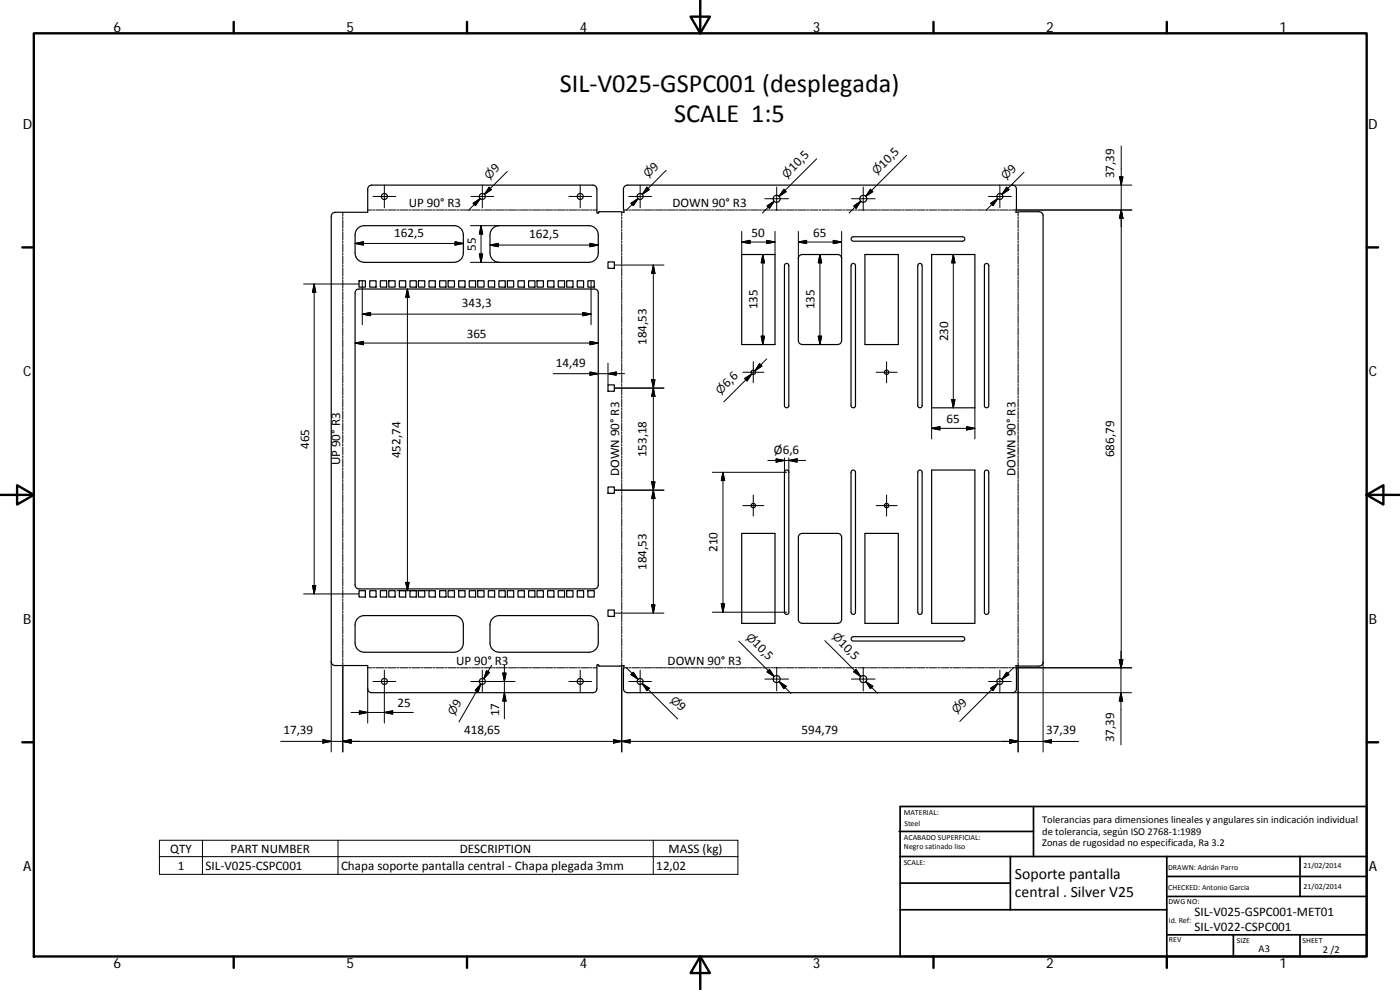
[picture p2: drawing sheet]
<svg xmlns="http://www.w3.org/2000/svg" width="420mm" height="297mm" viewBox="0 0 420 297" stroke-linecap="round" stroke-linejoin="round" font-family="sans-serif">
<g fill="none" stroke="#000" stroke-width=".36">
<path d="M99.9 63.9l.7-.2h9.8v-7.2l.4-.7 .7-.3 66.7 .1 .5 .2 .4 .9v7a.31 .31 0 0 0 .4 .3 .31 .31 0 0 0 .2-.5l7.6 .2-.2-1.3v-5.7l.5-.9 .7-.3h115.6l.7 .3 .4 .7-.1 7.2 7.2-.2 .7 .5 .2 .7v134l-.4 .9-.8 .3-6.9-.2 .1 7.2-.4 .7-.7 .2h-115.6l-.9-.4-.3-.7v-5.6l.2-1.4-7.6 .2a.3 .3 0 0 0-.2-.5 .3 .3 0 0 0-.4 .3v7l-.3 .7-.6 .4h-66.7l-.7-.2-.4-.7v-7.2h-9.8l-.5-.1-.6-.6-.1-134.1zM107.2 68.7l1-.7 1.2-.3h26.9a2.8 2.8 0 0 1 2.8 2.8v5.4a2.8 2.8 0 0 1-2.8 2.8h-26.9a2.84 2.84 0 0 1-2.8-2.8v-5.8zM147.7 68.7l1-.7 1.1-.3h27a2.8 2.8 0 0 1 2.7 2.8v5.4a2.76 2.76 0 0 1-2.7 2.8h-27a2.84 2.84 0 0 1-2.7-2.8v-5.8zM182.5 78.6h1.9v1.9h-1.9zM222.6 76.4h10v27h-10zM235.7 79.2a.66 .66 0 0 1 .7-.1 .66 .66 0 0 1 .3 .6v42a.66 .66 0 0 1-.6 .7 .66 .66 0 0 1-.7-.7v-42zM239.8 76.8l1-.4h10.6l.5 .1 .6 .5 .1 25.2-.1 .5-.6 .6-11.1 .1-.8-.3-.3-.4-.1-25.1zM255.6 71.3l.5-.3h32.8a.67 .67 0 0 1 .6 .7 .67 .67 0 0 1-.6 .7h-32.8a.66 .66 0 0 1-.6-.4 .66 .66 0 0 1 .1-.7zM255.6 79.2a.67 .67 0 0 1 .7-.1 .67 .67 0 0 1 .4 .6v42a.67 .67 0 0 1-.6 .7 .67 .67 0 0 1-.7-.7v-42zM259.6 76.4h10v27h-10zM275.7 79.2a.66 .66 0 0 1 .7-.1 .66 .66 0 0 1 .3 .6v42a.66 .66 0 0 1-.6 .6 .66 .66 0 0 1-.7-.6v-42zM279.6 76.4h13v46h-13z"/>
<path d="M295.6 79.2a.67 .67 0 0 1 .8-.1 .67 .67 0 0 1 .3 .6v42a.66 .66 0 0 1-.6 .7 .66 .66 0 0 1-.7-.7v-42zM106.8 87.1l.9-.4h70.6l1 .4 .2 .8v87.6l-.4 .9-.8 .3h-70.6l-.7-.3-.4-.9v-87.6zM107.7 84.2h2v1.9h-2zM111 84.2h1.9v1.9h-1.9zM114.1 84.2h1.9v1.9h-1.9zM116.7 84.2h1.9v1.9h-1.9zM119.9 84.2h1.9v1.9h-1.9zM123 84.2h1.9v1.9h-1.9zM125.6 84.2h1.9v1.9h-1.9zM128.7 84.2h2v1.9h-2zM131.9 84.2h1.9v1.9h-1.9zM134.5 84.2h1.9v1.9h-1.9z"/>
<path d="M137.7 84.2h1.9v1.9h-1.9zM140.8 84.2h1.9v1.9h-1.9zM143.4 84.2h1.9v1.9h-1.9zM146.5 84.2h2v1.9h-2zM149.7 84.2h1.9v1.9h-1.9zM152.3 84.2h1.9v1.9h-1.9zM155.5 84.2h1.9v1.9h-1.9zM158.6 84.2h1.9v1.9h-1.9zM161.2 84.2h1.9v1.9h-1.9zM164.3 84.2h2v1.9h-2zM167.5 84.2h1.9v1.9h-1.9zM170.1 84.2h1.9v1.9h-1.9z"/>
<path d="M173.2 84.2h1.9v1.9h-1.9zM176.4 84.2h1.9v1.9h-1.9zM182.5 115.5h1.9v1.9h-1.9zM182.5 146.1h1.9v1.9h-1.9zM235.7 141.2a.65 .65 0 0 1 .7-.1 .65 .65 0 0 1 .3 .6v42a.66 .66 0 0 1-.6 .6 .66 .66 0 0 1-.7-.6v-42zM255.6 141.2a.66 .66 0 0 1 .8-.1 .66 .66 0 0 1 .3 .6v42a.67 .67 0 0 1-.6 .6 .67 .67 0 0 1-.7-.6v-42zM275.7 141.2a.65 .65 0 0 1 .7-.1 .65 .65 0 0 1 .3 .6v42a.66 .66 0 0 1-.6 .6 .66 .66 0 0 1-.7-.6v-42zM279.6 141h13v46h-13zM295.6 141.2a.66 .66 0 0 1 .8-.1 .66 .66 0 0 1 .3 .6v42a.66 .66 0 0 1-.6 .6 .66 .66 0 0 1-.7-.6v-42zM107.7 177.2h2v1.9h-2zM111 177.2h1.9v1.9h-1.9zM114.1 177.2h1.9v1.9h-1.9z"/>
<path d="M116.7 177.2h1.9v1.9h-1.9zM119.9 177.2h1.9v1.9h-1.9zM123 177.2h1.9v1.9h-1.9zM125.6 177.2h1.9v1.9h-1.9zM128.7 177.2h2v1.9h-2zM131.9 177.2h1.9v1.9h-1.9zM134.5 177.2h1.9v1.9h-1.9zM137.7 177.2h1.9v1.9h-1.9zM140.8 177.2h1.9v1.9h-1.9zM143.4 177.2h1.9v1.9h-1.9zM146.5 177.2h2v1.9h-2zM149.7 177.2h1.9v1.9h-1.9z"/>
<path d="M152.3 177.2h1.9v1.9h-1.9zM155.5 177.2h1.9v1.9h-1.9zM158.6 177.2h1.9v1.9h-1.9zM161.2 177.2h1.9v1.9h-1.9zM164.3 177.2h2v1.9h-2zM167.5 177.2h1.9v1.9h-1.9zM170.1 177.2h1.9v1.9h-1.9zM173.2 177.2h1.9v1.9h-1.9zM176.4 177.2h1.9v1.9h-1.9zM222.6 160h10v27h-10zM239.8 160.5l1-.5h10.6l.7 .3 .4 .4 .1 25.1-.3 .8-.4 .3-11.1 .1-.8-.2-.3-.4-.1-25.2zM259.6 160h10v27h-10z"/>
<path d="M107.2 185.7l1-.7 1.2-.3h26.9a2.8 2.8 0 0 1 2.8 2.8v5.4a2.8 2.8 0 0 1-2.8 2.8h-26.9a2.84 2.84 0 0 1-2.8-2.8v-5.8zM147.7 185.7l1-.7 1.1-.3h27a2.8 2.8 0 0 1 2.7 2.8v5.4a2.76 2.76 0 0 1-2.7 2.8h-27a2.84 2.84 0 0 1-2.7-2.8v-5.8zM182.5 183h1.9v1.9h-1.9zM255.6 191.3l.5-.3h32.8a.66 .66 0 0 1 .6 .7 .66 .66 0 0 1-.6 .6h-32.8a.65 .65 0 0 1-.6-.3 .65 .65 0 0 1 .1-.7z"/>
<circle cx="115.4" cy="59" r=".89"/>
<circle cx="144.7" cy="58.9" r=".89"/>
<circle cx="174.1" cy="58.9" r=".9"/>
<circle cx="192.1" cy="58.9" r=".89"/>
<circle cx="233.1" cy="59.6" r="1.05"/>
<circle cx="259.1" cy="59.6" r="1.05"/>
<circle cx="300.1" cy="58.9" r=".9"/>
<circle cx="226.1" cy="111.7" r=".66"/>
<circle cx="266.1" cy="111.7" r=".66"/>
<circle cx="226.1" cy="151.7" r=".66"/>
<circle cx="266.1" cy="151.7" r=".66"/>
<circle cx="115.4" cy="204.5" r=".9"/>
<circle cx="144.7" cy="204.4" r=".9"/>
<circle cx="174.1" cy="204.5" r=".9"/>
<circle cx="192.1" cy="204.4" r=".9"/>
<circle cx="233.1" cy="203.8" r="1.05"/>
<circle cx="259.1" cy="203.8" r="1.05"/>
<circle cx="300.1" cy="204.5" r=".9"/>
</g>
<g fill="none" stroke="#000" stroke-width=".3">
<path d="M111.9 58.9h6.9M115.3 55.5v6.9M141.3 58.9h6.9M144.1 59.6l-3.5 3.5M144.7 55.5v6.9M146.8 56.2l.7 .7-2.1 1.4zM152.2 51.5l-6.8 6.8 1.8-1.8M170.7 58.9h6.8M174.1 55.5v6.9M188.7 58.9h6.8M191.5 59.6l-3.6 3.5M192.1 55.5v6.9"/>
<path d="M194.2 56.2l.6 .7-2 1.4zM199.9 51.1l-7.1 7.2 1.7-1.8M229.5 59.6h7.2M233.1 56.1v7.1M235.3 56.8l.7 .7-2.2 1.4zM245.1 47.6l-11.3 11.3 1.8-1.8M255.5 59.6h7.1M259.1 56.1v7.1M261.2 56.8l.7 .7-2.1 1.4zM272.1 46.6l-12.3 12.3 1.8-1.8M296.7 58.9h6.8M299.4 59.6l-3.5 3.5"/>
<path d="M300.1 55.5v6.9M302.1 56.2l.7 .7-2.1 1.4zM303.9 55.5h35.8M307.3 51.7l-6.6 6.6 1.8-1.8M336 53.1h1l-.5 2.4zM336.5 43.8v156.6M102.9 63.7v1.2M102.9 65.2v.6M102.9 66.1v2.4M102.9 68.8v.6M102.9 69.7v2.4M102.9 72.4v.5"/>
<path d="M102.9 73.3v2.3M102.9 75.9v.6M102.9 76.8v2.4M102.9 79.5v.6M106.6 73l2.5-.5v1zM106.6 73h32.5M110.4 63h1.2M111.9 63h.5M112.8 63h2.4M115.5 63h.6M116.4 63h2.4M119.1 63h.6"/>
<path d="M120 63h2.4M122.7 63h.6M123.6 63h2.5M126.4 63h.5M127.2 63h2.5M130 63h.6M130.9 63h2.4M133.6 63h.6M134.5 63h2.4M136.6 72.5l2.5 .5-2.5 .5zM137.2 63h.6M138.1 63h2.4"/>
<path d="M140.8 63h.6M141.2 78.7h8.6M141.2 67.7h8.6M141.7 63h2.4M142 61l2.1-1.4-1.4 2.1zM143.9 76.2h1l-.5 2.5zM144.4 67.7v11M144.4 67.7l.5 2.5h-1zM144.4 63h.6M145.4 63h2.4M147.1 73.5l2.5-.5v1zM147.1 73.5h32.4"/>
<path d="M148.1 63h.6M149 63h2.4M151.7 63h.6M152.6 63h2.4M155.3 63h.6M156.2 63h2.4M158.9 63h.6M159.8 63h2.5M162.5 63h.6M163.4 63h2.5M166.1 63h.7M167.1 63h2.4"/>
<path d="M169.8 63h.6M170.7 63h2.4M173.4 63h.6M174.3 63h2.4M177 63h.6M177 73l2.5 .5-2.5 .5zM177.9 63h1.2M184.4 79.5h14.9M186.6 63.6v1.2M186.6 65.1v.6M186.6 66v2.4M186.6 68.7v.6"/>
<path d="M186.6 69.6v2.4M186.6 72.3v.6M186.6 73.2v2.4M186.6 75.9v.6M186.6 76.8v2.3M186.6 79.4v.6M187.2 63h1.2M188.7 63h.6M189.3 61l2.2-1.4-1.4 2.1zM189.6 63h2.4M192.2 63h.7M193.2 63h2.3"/>
<path d="M195.8 63h.6M196.1 79.5v104.5M196.1 79.5l.5 2.5h-1zM196.7 63h2.4M199.4 63h.6M200.3 63h2.4M203 63h.5M203.8 63h2.4M206.5 63h.6M207.4 63h2.4M210.1 63h.6M211 63h2.4"/>
<path d="M213.7 63h.6M214.6 63h2.3M217.2 63h.6M218.1 63h2.4M220.8 63h.6M221.7 63h2.4M222.6 72.6l2.5-.5v1zM222.6 72.6h10M222.6 69.4v7M224.4 63h.6M225.3 63h2.4M227.9 63h.6"/>
<path d="M228.8 63h2.4M228.9 76.4v27M228.9 76.4l.5 2.5h-1zM230.1 72.1l2.5 .5-2.5 .5zM230.2 61.8l2.2-1.4-1.5 2.1zM231.5 63h.6M232.4 60.4l-3.6 3.5M232.4 63h2.4M232.6 69.4v7M235.1 63h.6M236 63h2.3M238.6 63h.6"/>
<path d="M239.5 63h2.4M239.6 69.4v8.2M239.6 72.6l2.5-.5v1zM239.6 72.6h13M242.2 63h.6M243.1 63h2.4M245.8 63h.6M246.1 76.4v27M246.1 76.4l.5 2.5h-1zM246.7 63h2.4M249.4 63h.5M250.1 72.1l2.5 .5-2.5 .5z"/>
<path d="M250.3 63h2.3M252.6 69.4v8.2M252.9 63h.6M253.8 63h2.4M256.2 61.8l2.1-1.4-1.4 2.1zM256.5 63h.6M257.4 63h2.4M258.3 60.4l-3.5 3.5M260.1 63h.6M261 63h2.3M263.6 63h.6M264.5 63h2.4"/>
<path d="M267.2 63h.6M268.1 63h2.4M270.8 63h.6M271.7 63h2.3M274.3 63h.6M275.2 63h2.4M277.9 63h.6M278.8 63h2.4M281.5 63h.6M282.4 63h2.3M285.1 63h.5M286 63h2.3"/>
<path d="M286.1 76.4v46M286.1 76.4l.5 2.5h-1zM288.6 63h.6M289.5 63h2.4M292.2 63h.6M293.1 63h2.4M295.8 63h.5M296.6 63h2.4M297.3 61l2.1-1.4-1.4 2.1zM299.3 63h.6M300.2 63h2.4M302.9 63h.6"/>
<path d="M305.6 63.6v1.2M305.6 65.1v.6M305.6 66v2.4M305.6 68.7v.6M305.6 69.6v2.4M305.6 72.3v.6M305.6 73.2v2.4M305.6 75.9v.6M305.6 76.8v2.3M305.6 79.4v.6M336.5 63l.5 2.5h-1zM339.7 63h-35.9"/>
<path d="M91.1 85.2h16.6M94.3 85.2v93M94.3 85.2l.5 2.5h-1zM102.9 80.4v2.4M102.9 83.1v.6M102.9 84v2.4M102.9 86.7v.6M102.9 87.6v2.3M102.9 90.2v.6M102.9 91.1v2.4M102.9 93.8v.6M102.9 94.7v2.4"/>
<path d="M102.9 97.4v.6M102.9 98.3v2.4M108.7 94.3l2.5-.6v1zM108.7 94.3h68.7M108.7 84.2v13.2M122.3 86.7v90.5M122.3 86.7l.5 2.5h-1zM174.9 93.7l2.5 .6-2.5 .4zM177.4 84.2v13.2M186.6 80.3v2.4M186.6 83v.6M186.6 83.9v2.4"/>
<path d="M186.6 86.6v.6M186.6 87.5v2.4M186.6 90.2v.6M186.6 91.1v2.4M186.6 93.8v.6M186.6 94.7v2.3M186.6 97.3v.7M186.6 98.3v2.3M305.6 80.3v2.4M305.6 83v.6M305.6 83.9v2.4M305.6 86.6v.6"/>
<path d="M305.6 87.5v2.4M305.6 90.2v.6M305.6 91.1v2.4M305.6 93.8v.6M305.6 94.7v2.3M305.6 97.3v.7M305.6 98.3v2.3M102.9 101v.6M102.9 101.9v2.4M102.9 104.6v.6M102.9 105.5v2.3M102.9 108.1v.6"/>
<path d="M102.9 109v2.4M102.9 111.7v.6M102.9 112.6v2.4M102.9 115.3v.6M102.9 116.2v2.4M102.9 118.9v.6M102.9 119.8v2.4M106.6 102.9l2.5-.5v1zM106.6 102.9h72.9M166 112.1h21.4M177 102.4l2.5 .5-2.5 .5zM177 111.6l2.5 .5-2.5 .5z"/>
<path d="M182.5 112.1l2.4-.5v1zM182.5 108.9v6.6M184.4 116.4h14.9M186.6 100.9v.6M186.6 101.9v2.3M186.6 104.5v.6M186.6 105.4v2.4M186.6 108.1v.6M186.6 109v2.4M186.6 111.7v.6M186.6 112.6v2.4M186.6 115.3v.6"/>
<path d="M186.6 116.2v2.4M186.6 118.9v.5M186.6 119.8v2.4M195.6 113.9h1l-.5 2.5zM196.1 116.4l.5 2.5h-1zM222.9 111.7h6.3M223.5 113.6l2.1-1.4-1.4 2.1zM223.8 113.9l1.8-1.7-8.4 8.4M226.1 108.5v6.4M228 109.1l.7 .7-2.1 1.5zM228.4 100.9h1l-.5 2.5zM230.1 107.7l-3.5 3.6"/>
<path d="M245.6 100.9h1l-.5 2.5zM262.9 111.7h6.3M266.1 108.5v6.4M285.6 119.9h1l-.5 2.5zM305.6 100.9v.6M305.6 101.9v2.3M305.6 104.5v.6M305.6 105.4v2.4M305.6 108.1v.6M305.6 109v2.4M305.6 111.7v.6M305.6 112.6v2.4"/>
<path d="M305.6 115.3v.6M305.6 116.2v2.4M305.6 118.9v.5M305.6 119.8v2.4M102.9 122.4v.7M102.9 123.4v2.3M102.9 126v.6M102.9 126.9v2.4M102.9 129.6v.6M102.9 130.5v2.4M102.9 133.2v.6M102.9 134.1v2.4"/>
<path d="M102.9 136.8v.6M102.9 137.7v2.4M186.6 122.4v.6M186.6 123.3v2.4M186.6 126v.6M186.6 126.9v2.4M186.6 129.6v.6M186.6 130.5v2.4M186.6 133.2v.6M186.6 134.1v2.4M186.6 136.8v.6M186.6 137.7v2.4"/>
<path d="M230.4 138.2h11.4M232.9 137.7l2.5 .5-2.5 .5zM235.4 137.4v4.3M236.7 137.4v4.3M236.7 138.2l2.5-.5v1zM279.6 122.4v9.3M279.6 128.5l2.5-.5v1zM279.6 128.5h13M290.1 128l2.5 .5-2.5 .5zM292.6 122.4v9.3M305.6 122.4v.6M305.6 123.3v2.4"/>
<path d="M305.6 126v.6M305.6 126.9v2.4M305.6 129.6v.6M305.6 130.5v2.4M305.6 133.2v.6M305.6 134.1v2.4M305.6 136.8v.6M305.6 137.7v2.4M102.9 140.4v.5M102.9 141.2v2.4M102.9 143.9v.6M102.9 144.8v2.4"/>
<path d="M102.9 147.5v.6M102.9 148.4v2.4M102.9 151.1v.6M102.9 152v2.4M102.9 154.6v.7M102.9 155.6v2.3M102.9 158.2v.6M102.9 159.1v2.4M184.4 147.1h14.9M186.6 140.4v.6M186.6 141.2v2.5M186.6 143.9v.6"/>
<path d="M186.6 144.8v2.4M186.6 147.5v.6M186.6 148.4v2.4M186.6 151.1v.6M186.6 152v2.4M186.6 154.7v.6M186.6 155.6v2.4M186.6 158.3v.6M186.6 159.2v2.4M195.6 144.6h1l-.5 2.5zM196.1 147.1l.5 2.5h-1zM213.8 141.7h22.3"/>
<path d="M217 141.7v42M217 141.7l.5 2.5h-1zM222.9 151.7h6.3M226.1 148.5v6.4M262.9 151.7h6.3M266.1 148.5v6.4M305.6 140.4v.6M305.6 141.2v2.5M305.6 143.9v.6M305.6 144.8v2.4M305.6 147.5v.6M305.6 148.4v2.4"/>
<path d="M305.6 151.1v.6M305.6 152v2.4M305.6 154.7v.6M305.6 155.6v2.4M305.6 158.3v.6M305.6 159.2v2.4M91.1 178.2h16.6M93.8 175.7h1l-.5 2.5zM102.9 161.8v.6M102.9 162.7v2.4M102.9 165.4v.6M102.9 166.3v2.4"/>
<path d="M102.9 169v.6M102.9 169.9v2.4M102.9 172.6v.5M102.9 173.4v2.4M102.9 176.1v.6M102.9 177v2.4M102.9 179.7v.6M119.1 177.2h9.6M121.8 174.8h1l-.5 2.4zM186.6 161.9v.6M186.6 162.8v2.3M186.6 165.4v.6"/>
<path d="M186.6 166.3v2.4M186.6 169v.6M186.6 169.9v2.4M186.6 172.6v.6M186.6 173.5v2.4M186.6 176.2v.6M186.6 177.1v2.4M186.6 179.8v.6M305.6 161.9v.6M305.6 162.8v2.3M305.6 165.4v.6M305.6 166.3v2.4"/>
<path d="M305.6 169v.6M305.6 169.9v2.4M305.6 172.6v.6M305.6 173.5v2.4M305.6 176.2v.6M305.6 177.1v2.4M305.6 179.8v.6M99.4 198.5v27.1M102.9 180.6v2.4M102.9 183.3v.6M102.9 184.2v2.4M102.9 186.9v.6"/>
<path d="M102.9 187.8v2.4M102.9 190.4v.7M102.9 191.3v2.4M102.9 194v.6M102.9 194.9v2.4M102.9 197.6v.6M102.9 198.5v27.1M147.5 199.6l-2.3 4.1M151.4 199.6v16.1M184.4 184h14.9M186.6 180.7v2.3M186.6 183.3v.7"/>
<path d="M186.6 184.2v2.4M186.6 186.9v.6M186.6 187.9v2.3M186.6 190.5v.6M186.6 191.4v2.4M186.6 194.1v.6M186.6 195v2.4M186.6 197.7v.6M186.6 198.6v27M195.6 181.5h1l-.5 2.5zM213.8 183.7h22.3M216.5 181.2h1l-.5 2.5z"/>
<path d="M221.7 192.4l10.7 10.6-1.8-1.8M247.5 192.2l10.8 10.8-1.7-1.8M305.6 180.7v2.3M305.6 183.3v.7M305.6 184.2v2.4M305.6 186.9v.6M305.6 187.9v2.3M305.6 190.5v.6M305.6 191.4v2.4M305.6 194.1v.6M305.6 195v2.4M305.6 197.7v.6"/>
<path d="M305.6 198.6v27M313 198.7v26.9M335.9 197.9h1l-.5 2.5zM336 197.9h1l-.5 2.5zM336.4 195.4v28.1M105.3 213.8h18.7M107.9 213.3l2.5 .5-2.5 .5zM110.4 200.4h1.2M110.4 206.7v10.2M111.9 200.4h.5M111.9 204.5h6.9M112.8 200.4h2.4"/>
<path d="M115.3 213.8l2.5-.5v1zM115.3 201.1v15.8M115.5 200.4h.6M116.4 200.4h2.4M119.1 200.4h.6M120 200.4h2.4M122.7 200.4h.6M123.6 200.4h2.5M126.4 200.4h.5M127.2 200.4h2.5M130 200.4h.6M130.9 200.4h2.4"/>
<path d="M133.6 200.4h.6M134.5 200.4h2.4M137.2 200.4h.6M138.1 200.4h2.4M140.8 200.4h.6M141.3 204.5h13.2M141.7 200.4h2.4M143 207.4l1.3-2.2-6.6 11.4M144.3 205.2l-.8 2.4-.9-.4zM144.4 200.4h.6M144.7 201.1v6.7M145.4 200.4h2.4"/>
<path d="M146 201.3l.9 .5-1.7 1.9zM148.1 200.4h.6M149 200.4h2.4M150.9 202h1l-.5 2.5zM151.4 207.8l.5 2.6h-1zM151.7 200.4h.6M152.6 200.4h2.4M155.3 200.4h.6M156.2 200.4h2.4M158.9 200.4h.6M159.8 200.4h2.5M162.5 200.4h.6"/>
<path d="M163.4 200.4h2.5M166.1 200.4h.7M167.1 200.4h2.4M169.8 200.4h.6M170.7 200.4h2.4M170.7 204.5h6.8M173.4 200.4h.6M174.1 201.1v6.7M174.3 200.4h2.4M177 200.4h.6M177.9 200.4h1.2M187.2 200.4h1.2"/>
<path d="M187.9 200.3l3.6 3.5M188.7 200.4h.6M188.7 204.5h6.8M189.3 202.4l.8-.7 1.4 2.1zM189.6 200.4h2.4M192.1 201.1v6.7M192.2 200.4h.7M192.8 205.1l2 1.4-.6 .7zM193.2 200.4h2.3M194.5 206.8l-1.7-1.7 10.6 10.6M195.8 200.4h.6M196.7 200.4h2.4"/>
<path d="M199.4 200.4h.6M200.3 200.4h2.4M203 200.4h.5M203.8 200.4h2.4M206.5 200.4h.6M207.4 200.4h2.4M210.1 200.4h.6M211 200.4h2.4M213.7 200.4h.6M214.6 200.4h2.3M217.2 200.4h.6M218.1 200.4h2.4"/>
<path d="M220.8 200.4h.6M221.7 200.4h2.4M224.4 200.4h.6M225.3 200.4h2.4M227.9 200.4h.6M228.8 200.4h2.4M229.5 203.8h7.2M230.9 200.9l1.5 2.1-2.2-1.4zM231.5 200.4h.6M232.4 200.4h2.4M233.1 200.2v7.1M233.8 204.5l3.6 3.5"/>
<path d="M233.8 204.5l2.2 1.4-.7 .7zM235.1 200.4h.6M236 200.4h2.3M238.6 200.4h.6M239.5 200.4h2.4M242.2 200.4h.6M243.1 200.4h2.4M245.8 200.4h.6M246.7 200.4h2.4M249.4 200.4h.5M250.3 200.4h2.3M252.9 200.4h.6"/>
<path d="M253.8 200.4h2.4M255.5 203.8h7.1M256.5 200.4h.6M256.9 200.9l1.4 2.1-2.1-1.4zM257.4 200.4h2.4M259.1 200.2v7.1M259.8 204.5l3.6 3.5M259.8 204.5l2.1 1.4-.7 .7zM260.1 200.4h.6M261 200.4h2.3M263.6 200.4h.6M264.5 200.4h2.4"/>
<path d="M267.2 200.4h.6M268.1 200.4h2.4M270.8 200.4h.6M271.7 200.4h2.3M274.3 200.4h.6M275.2 200.4h2.4M277.9 200.4h.6M278.8 200.4h2.4M281.5 200.4h.6M282.4 200.4h2.3M285.1 200.4h.5M286 200.4h2.3"/>
<path d="M288.6 200.4h.6M289.5 200.4h2.4M292.2 200.4h.6M293.1 200.4h2.4M295.8 200.4h.5M296.6 200.4h2.4M296.7 204.5h6.8M297.3 206.5l2.1-1.4-1.4 2.1zM297.7 206.8l1.7-1.7-11.4 11.4M299.3 200.4h.6M300.1 201.1v6.7M300.2 200.4h2.4"/>
<path d="M302.1 201.7l.7 .7-2.1 1.4zM302.9 200.4h.6M303.8 200.4h35.9M303.9 207.8h35.7M304.2 200.3l-3.5 3.5M336.4 207.8l.5 2.6h-1zM84.3 222.4l239.4 .1M96.9 221.9l2.5 .5-2.5 .5zM102.9 222.4l2.5-.5v1zM184.1 221.9l2.5 .5-2.5 .5zM186.6 222.4l2.5-.5v1zM303.1 221.9l2.5 .5-2.5 .5z"/>
<path d="M313 222.5l2.5-.5v.9zM47.8 252.1h173.7v10.2h-173.7zM47.8 257h173.7M60.8 252.1v10.2M101.4 252.1v10.2M196.1 252.1v10.2"/>
</g>
<g fill="none" stroke="#000" stroke-width=".71">
<path d="M10.1 10h400.1v277h-400.1zM70.1 6.6v3.4M140.2 6.6v3.4M207.3 5h5.8l-2.9 5zM210.2 0v10M280.2 6.6v3.4M350.2 6.6v3.4M6.7 74.2h3.4M410.2 74.2h3.4M.2 148.5h9.9M5.1 145.6l5 2.9-5 2.9zM410.2 148.5l5-2.9v5.8z"/>
<path d="M410.2 148.5h9.9M6.7 222.7h3.4M410.2 222.7h3.4M70.1 287v3.4M140.2 287v3.4M210.2 287l2.9 5h-5.8zM210.2 287v10M280.2 287v3.4M350.2 287v3.4"/>
</g>
<g fill="none" stroke="#000" stroke-width=".51">
<path d="M269.8 249.5h40.4M270.1 257h140.1M270.1 242h140.1v45h-140.1zM303.2 257v16M310.2 242v15M350.2 257v30M390.2 257v12M270.1 273h80.1M270.1 265h33.1M350.2 269h60M350.2 263h60M350.2 280.5h60"/>
<path d="M370.2 280.5v6.5M390.2 280.5v6.5"/>
</g>
<g fill="#000" stroke="#000" stroke-width=".3">
<path d="M146.8 56.2l.7 .7-2.1 1.4zM194.2 56.2l.6 .7-2 1.4zM235.3 56.8l.7 .7-2.2 1.4zM261.2 56.8l.7 .7-2.1 1.4zM302.1 56.2l.7 .7-2.1 1.4zM336 53.1h1l-.5 2.4zM106.6 73l2.5-.5v1zM136.6 72.5l2.5 .5-2.5 .5zM142 61l2.1-1.4-1.4 2.1zM143.9 76.2h1l-.5 2.5zM144.4 67.7l.5 2.5h-1zM147.1 73.5l2.5-.5v1z"/>
<path d="M177 73l2.5 .5-2.5 .5zM189.3 61l2.2-1.4-1.4 2.1zM222.6 72.6l2.5-.5v1zM228.9 76.4l.5 2.5h-1zM230.1 72.1l2.5 .5-2.5 .5zM230.2 61.8l2.2-1.4-1.5 2.1zM239.6 72.6l2.5-.5v1zM246.1 76.4l.5 2.5h-1zM250.1 72.1l2.5 .5-2.5 .5zM256.2 61.8l2.1-1.4-1.4 2.1zM286.1 76.4l.5 2.5h-1zM297.3 61l2.1-1.4-1.4 2.1z"/>
<path d="M336.5 63l.5 2.5h-1zM94.3 85.2l.5 2.5h-1zM108.7 94.3l2.5-.6v1zM122.3 86.7l.5 2.5h-1zM174.9 93.7l2.5 .6-2.5 .4zM196.1 79.5l.5 2.5h-1zM106.6 102.9l2.5-.5v1zM177 102.4l2.5 .5-2.5 .5zM177 111.6l2.5 .5-2.5 .5zM182.5 112.1l2.4-.5v1zM195.6 113.9h1l-.5 2.5zM196.1 116.4l.5 2.5h-1z"/>
<path d="M223.5 113.6l2.1-1.4-1.4 2.1zM228 109.1l.7 .7-2.1 1.5zM228.4 100.9h1l-.5 2.5zM245.6 100.9h1l-.5 2.5zM285.6 119.9h1l-.5 2.5zM232.9 137.7l2.5 .5-2.5 .5zM236.7 138.2l2.5-.5v1zM279.6 128.5l2.5-.5v1zM290.1 128l2.5 .5-2.5 .5zM195.6 144.6h1l-.5 2.5zM196.1 147.1l.5 2.5h-1zM217 141.7l.5 2.5h-1z"/>
<path d="M93.8 175.7h1l-.5 2.5zM121.8 174.8h1l-.5 2.4zM195.6 181.5h1l-.5 2.5zM216.5 181.2h1l-.5 2.5zM335.9 197.9h1l-.5 2.5zM336 197.9h1l-.5 2.5zM107.9 213.3l2.5 .5-2.5 .5zM115.3 213.8l2.5-.5v1zM144.3 205.2l-.8 2.4-.9-.4zM146 201.3l.9 .5-1.7 1.9zM150.9 202h1l-.5 2.5zM151.4 207.8l.5 2.6h-1z"/>
<path d="M189.3 202.4l.8-.7 1.4 2.1zM192.8 205.1l2 1.4-.6 .7zM230.9 200.9l1.5 2.1-2.2-1.4zM233.8 204.5l2.2 1.4-.7 .7zM256.9 200.9l1.4 2.1-2.1-1.4zM259.8 204.5l2.1 1.4-.7 .7zM297.3 206.5l2.1-1.4-1.4 2.1zM302.1 201.7l.7 .7-2.1 1.4zM336.4 207.8l.5 2.6h-1zM96.9 221.9l2.5 .5-2.5 .5zM102.9 222.4l2.5-.5v1zM184.1 221.9l2.5 .5-2.5 .5z"/>
<path d="M186.6 222.4l2.5-.5v1zM303.1 221.9l2.5 .5-2.5 .5zM303.1 222l2.5 .5-2.5 .4zM313 222.5l2.5-.5v.9z"/>
</g>
<g font-size="7.9">
<text x="168" y="27.7">SIL‐V025‐GSPC001 (desplegada)</text>
<text x="202.3" y="36.7">SCALE 1:5</text>
</g>
<g font-size="4.7">
<text x="304.6" y="263.9">Soporte pantalla</text>
<text x="304.6" y="269.3">central . Silver V25</text>
</g>
<g font-size="4.2">
<text x="34" y="9.6">6</text>
<text x="104" y="9.6">5</text>
<text x="174" y="9.6">4</text>
<text x="244" y="9.6">3</text>
<text x="314" y="9.6">2</text>
<text x="384" y="9.6">1</text>
<text x="6.8" y="38.7">D</text>
<text x="410.6" y="38.7">D</text>
<text x="7" y="112.9">C</text>
<text x="410.8" y="112.9">C</text>
<text x="7" y="187.1">B</text>
<text x="410.8" y="187.1">B</text>
<text x="7" y="261.3">A</text>
<text x="410.8" y="261.3">A</text>
<text x="34" y="290.4">6</text>
<text x="104" y="290.4">5</text>
<text x="174" y="290.4">4</text>
<text x="244" y="290.4">3</text>
<text x="314" y="290.4">2</text>
<text x="384" y="290.4">1</text>
</g>
<g font-size="3.9">
<text x="148.8" y="51.9" transform="rotate(-45 148.8 51.9)">9</text>
<text x="196.5" y="51.6" transform="rotate(-45 196.5 51.6)">9</text>
<text x="238.1" y="51.6" transform="rotate(-45 238.1 51.6)">10,5</text>
<text x="265.1" y="50.6" transform="rotate(-45 265.1 50.6)">10,5</text>
<text x="303.8" y="52.1" transform="rotate(-45 303.8 52.1)">9</text>
<text x="334.4" y="53.5" transform="rotate(-90 334.4 53.5)">37,39</text>
<text x="122.6" y="62.2">UP 90° R3</text>
<text x="201.8" y="62.2">DOWN 90° R3</text>
<text x="118.3" y="71">162,5</text>
<text x="158.8" y="71.4">162,5</text>
<text x="225.6" y="71.1">50</text>
<text x="244.1" y="71.1">65</text>
<text x="142.8" y="75.2" transform="rotate(-90 142.8 75.2)">55</text>
<text x="138.6" y="92.2">343,3</text>
<text x="227.3" y="92.9" transform="rotate(-90 227.3 92.9)">135</text>
<text x="244.5" y="92.9" transform="rotate(-90 244.5 92.9)">135</text>
<text x="140.1" y="101.4">365</text>
<text x="194" y="103.5" transform="rotate(-90 194 103.5)">184,53</text>
<text x="284.5" y="102.4" transform="rotate(-90 284.5 102.4)">230</text>
<text x="166.8" y="110">14,49</text>
<text x="218.2" y="116.5" transform="rotate(-45 218.2 116.5)">6,6</text>
<text x="284.1" y="127">65</text>
<text x="92.7" y="134.7" transform="rotate(-90 92.7 134.7)">465</text>
<text x="120.2" y="137.5" transform="rotate(-90 120.2 137.5)">452,74</text>
<text x="194" y="137.2" transform="rotate(-90 194 137.2)">153,18</text>
<text x="232.3" y="136.1">Ø6,6</text>
<text x="334.4" y="137.2" transform="rotate(-90 334.4 137.2)">686,79</text>
<text x="102.1" y="139.6" transform="rotate(-90 102.1 139.6)">UP 90° R3</text>
<text x="185.8" y="142.9" transform="rotate(-90 185.8 142.9)">DOWN 90° R3</text>
<text x="304.7" y="142.9" transform="rotate(-90 304.7 142.9)">DOWN 90° R3</text>
<text x="215.4" y="165.7" transform="rotate(-90 215.4 165.7)">210</text>
<text x="194" y="171" transform="rotate(-90 194 171)">184,53</text>
<text x="225.7" y="193.4" transform="rotate(45 225.7 193.4)">10,5</text>
<text x="251.6" y="193.2" transform="rotate(45 251.6 193.2)">10,5</text>
<text x="136.9" y="199.6">UP 90° R3</text>
<text x="200.4" y="199.6">DOWN 90° R3</text>
<text x="119.3" y="212.2">25</text>
<text x="137.7" y="212.4" transform="rotate(-60 137.7 212.4)">9</text>
<text x="149.8" y="214.9" transform="rotate(-90 149.8 214.9)">17</text>
<text x="203" y="212.3" transform="rotate(45 203 212.3)">9</text>
<text x="289" y="212.4" transform="rotate(-45 289 212.4)">9</text>
<text x="85.1" y="220.4">17,39</text>
<text x="139.3" y="220.4">418,65</text>
<text x="240.6" y="220.4">594,79</text>
<text x="314" y="220.4">37,39</text>
<text x="334.3" y="222.7" transform="rotate(-90 334.3 222.7)">37,39</text>
<text x="51.1" y="255.8">QTY</text>
<text x="69.1" y="255.8">PART NUMBER</text>
<text x="138" y="255.8">DESCRIPTION</text>
<text x="200.7" y="255.9">MASS (kg)</text>
<text x="53.3" y="260.9">1</text>
<text x="61.7" y="260.9">SIL‐V025‐CSPC001</text>
<text x="102.4" y="261">Chapa soporte pantalla central ‐ Chapa plegada 3mm</text>
<text x="197" y="260.9">12,02</text>
<text x="358.5" y="274.9">SIL‐V025‐GSPC001‐MET01</text>
<text x="358.5" y="279.4">SIL‐V022‐CSPC001</text>
</g>
<g font-size="3.3">
<text x="146.8" y="53.9" transform="rotate(-45 146.8 53.9)">⌀</text>
<text x="194.5" y="53.5" transform="rotate(-45 194.5 53.5)">⌀</text>
<text x="236.1" y="53.6" transform="rotate(-45 236.1 53.6)">⌀</text>
<text x="263.1" y="52.6" transform="rotate(-45 263.1 52.6)">⌀</text>
<text x="301.8" y="54.1" transform="rotate(-45 301.8 54.1)">⌀</text>
<text x="216.2" y="118.5" transform="rotate(-45 216.2 118.5)">⌀</text>
<text x="223.7" y="191.4" transform="rotate(45 223.7 191.4)">⌀</text>
<text x="249.6" y="191.2" transform="rotate(45 249.6 191.2)">⌀</text>
<text x="136.3" y="214.8" transform="rotate(-60 136.3 214.8)">⌀</text>
<text x="201" y="210.3" transform="rotate(45 201 210.3)">⌀</text>
<text x="287.1" y="214.4" transform="rotate(-45 287.1 214.4)">⌀</text>
</g>
<g font-size="3.1">
<text x="312.8" y="246.8">Tolerancias para dimensiones lineales y angulares sin indicación individual</text>
<text x="312.8" y="250.4">de tolerancia, según ISO 2768‐1:1989</text>
<text x="312.8" y="254">Zonas de rugosidad no especificada, Ra 3.2</text>
<text x="377.7" y="285.6">A3</text>
<text x="397" y="285.9">2 /2</text>
</g>
<g font-size="2.4">
<text x="271.2" y="244.4">MATERIAL:</text>
<text x="271.3" y="251.9">ACABADO SUPERFICIAL:</text>
<text x="271.4" y="247.9">Steel</text>
<text x="271.3" y="254.6">Negro satinado liso</text>
<text x="271.2" y="259.7">SCALE:</text>
<text x="350.6" y="260.9">DRAWN: Adrián Parro</text>
<text x="391.2" y="260.6">21/02/2014</text>
<text x="350.6" y="267">CHECKED: Antonio Garcia</text>
<text x="391.2" y="266.6">21/02/2014</text>
<text x="350.7" y="271.4">DWG NO:</text>
<text x="350.8" y="276.8">Id. Ref:</text>
<text x="350.8" y="282.8">REV</text>
<text x="371.2" y="282.9">SIZE</text>
<text x="390.9" y="282.9">SHEET</text>
</g>
</svg>
